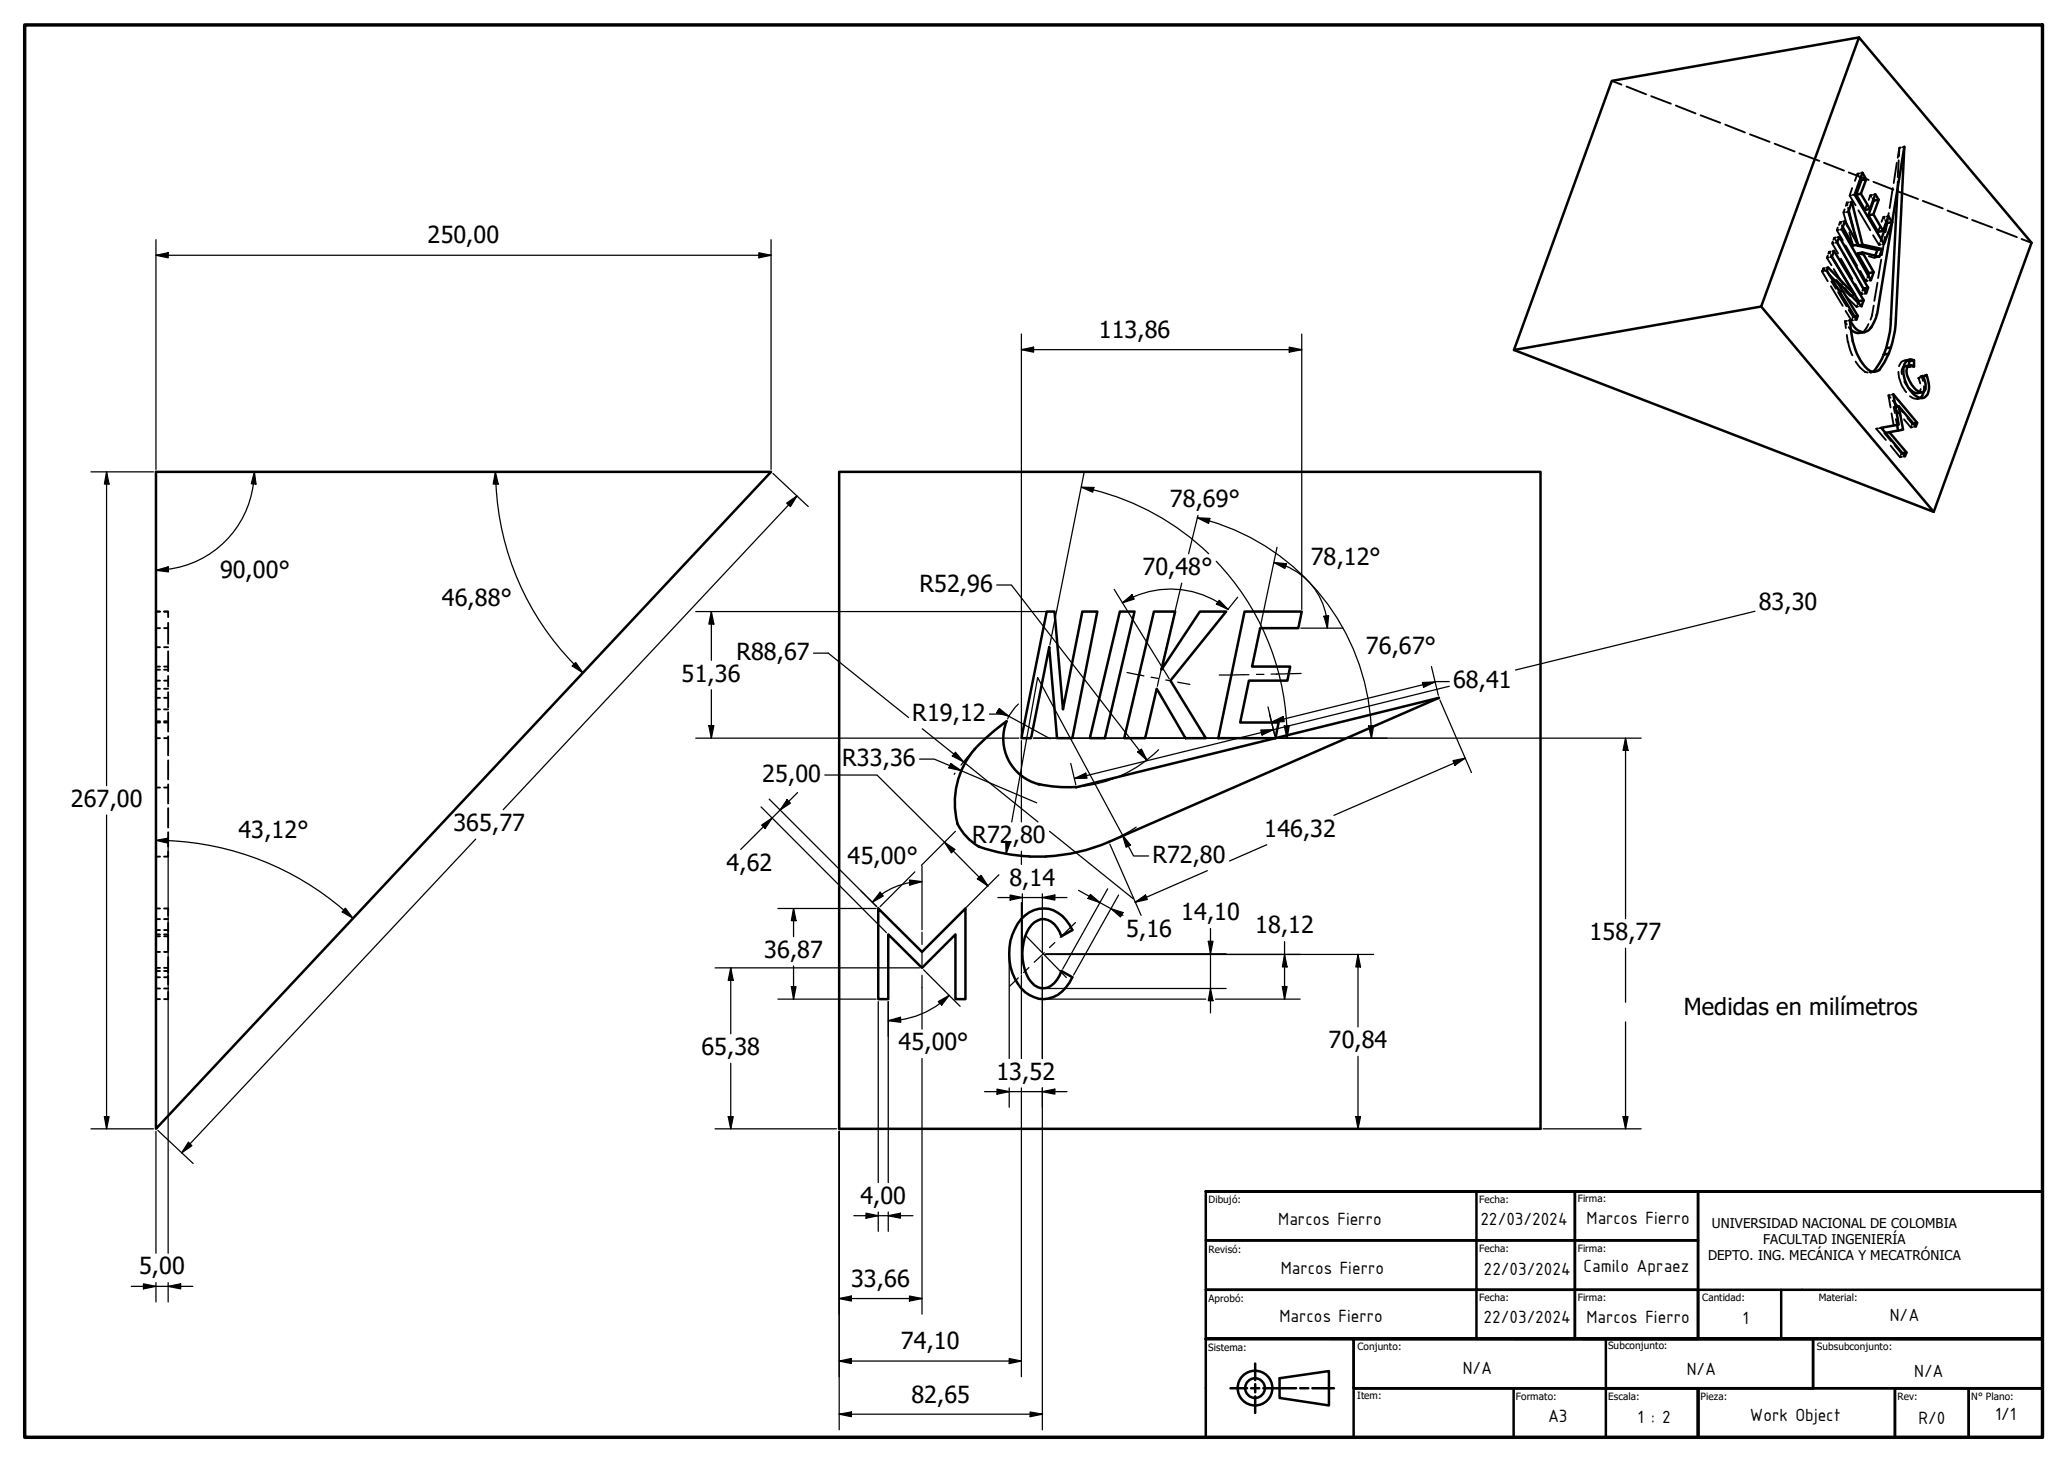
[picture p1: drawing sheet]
<svg xmlns="http://www.w3.org/2000/svg" width="420mm" height="297mm" viewBox="0 0 420 297" stroke-linecap="round" stroke-linejoin="round" font-family="sans-serif">
<!-- layer: Visible (ISO) -->
<g fill="none" stroke="#000" stroke-width=".51">
<path d="M377.7 7.6l-50.2 8.8-19.9 54.7 85.3 32.9 19.8-54.7-35-41.7-19.9 54.7-50.2 8.8M378 36.2l.2 .4M378.1 39.4l1.1-3-1 .2-1.1 2.9M379.2 36.4l-.8-1.3-1.6 4.4 6 10.1 1.6-4.5M385.5 38.5l-1.3 26.4a20.4 20.4 0 0 1-1 5.8M371.7 55.9l1.2 1.2M372.2 52.2l4.7 7.7-.8 .2M372.5 57.1l.6-.1 4.3 7.2M373.1 57l5.1 5.2 .5-1.2-1.1 .2-.1 .3M374.4 46.2l2.1 3.7 1-.2-2-6.7 .7-2 2.2 8.7M375.6 42.7l.9 3.6M376.9 59.9l-5.5-5.6-.2 .7 6 9.9 .2-.7-.6 .1"/>
<path d="M377.3 49.8l.1 .1M377.4 49.9l1-.2 4 .9-1 .2zM377.5 49.7l-2.7-4.8-.6 1.7 5.9 10.3 .6-1.6-1 .2-.2 .4M379.5 58.5l-5.8-10.4-.4 1.2 5.9 10.3 .3-1.1-.9 .2M380.6 43.5l1.1-2.9-1 .2-1.1 2.9M380.6 40.6l.1 .2M380.7 55.3l-2.3-4-1 .2 2.3 4M381.4 50.8l-.4 1.1M381.7 40.6l-.7-1.1-1.1 3-1 .2-1.8-3.2 1-.1 1.8 3.1M382.4 50.6l-.6 1.6-3.4-.9M383.2 45.1l.2 .2M383.4 45.3l1-.2 2.5-15.3-1.7 35a18.9 18.9 0 0 1-1 5.8"/>
<path d="M383.4 45.3l-1.2 3.3M384.4 45.1l-3 18.7a7 7 0 0 1-1.9 3.4 2.21 2.21 0 0 1-3-1.1l-.6-1a16 16 0 0 0 3 9.4 2.05 2.05 0 0 0 2.9 .7l1-1.6 .9-1.7M384.4 45.1l-.7-1.2-1.1 3-1 .2-2-3.4 1-.2 2 3.4M357.8 62.3l35.1 41.7M376 67l.4 .3a2.52 2.52 0 0 0 2.4 .2M378.7 61l-6.1-10-.4 1.2 5.4 9M382.7 72.1l-.9 1.7-1 1.6-.3 .2M383.2 70.7l1-.1-.5 1.3-1 .2zM387.5 73.3l.4 .1M387.8 78.9l.9 .8a2.03 2.03 0 0 0 1.9 0M388 74.2l-1.2 .3M388.9 73.2a1.43 1.43 0 0 0-2.1 1.3 6.4 6.4 0 0 0 3 6.3 1.46 1.46 0 0 0 2.1-1.4v-1.5l-.5-1.7-.6 .4a3.1 3.1 0 0 1 .2 2.9 1.63 1.63 0 0 1-2.3-.9 4.5 4.5 0 0 1-1.2-3.9 .86 .86 0 0 1 1.4-.2v-1.3l-1 .2v.9"/>
<path d="M390.8 79.6l-.2 .7-.5 .5M31.7 95.9h125l-125 133.4zM170.5 95.9h142.5v133.4h-142.5zM383.1 87.9l.8-.1 3.4 4.1M385 81.9l.6 .7M385.1 82.7l.7-.2 .9 4.8-2.8 .5M385.4 86.3l.2 1.2M385.8 82.5l3.5 4.2 .2-.8-.8 .1M389.5 85.9l-4.8-5.8 1.1 6.2-3.6 .6 4.8 5.8 .3-.8-.8 .2M212.7 124.3h1.5l1.8 19.8 3.9-19.8h3l-5 25.7h-3.1l-1.6-18.5-3.7 18.5h-2zM227.5 124.3h3l-6 25.7h-3.1zM234.4 124.3h4.4l-2.8 11.8 7.8-11.8h5.3l-11.3 14 7.2 11.7h-4.1l-5.9-10.1-2.3 10.1h-4.3z"/>
<path d="M252.9 124.3h11.6l-.7 3.3h-7.8l-1.6 7.8h7.7l-.5 2.9h-7.9l-1.7 8.5h7.8l-.7 3.2h-11.6zM198.1 152.2a16.8 16.8 0 0 0-3.6 15.2 10.6 10.6 0 0 0 4.5 4.6M198.1 152.2h-.1M198.1 152.1a45.3 45.3 0 0 1 6.4-5.6 9.6 9.6 0 0 0 6.5 12.8M211 159.3a26.4 26.4 0 0 0 7.5 .6M218.7 159.9l73.7-18.1-67.1 29.3M218.7 159.9h-.2M225.3 171a36.4 36.4 0 0 1-17.2 2.9 36.4 36.4 0 0 1-9.1-1.8M178.4 184.6l8.9 8.8 8.9-8.8v18.4h-2.1v-13.1l-6.8 6.7-6.8-6.7v13.1h-2.1zM207.5 186.7a5.9 5.9 0 0 1 9.8 1.2l.6 1.1-2.3 1.2a4.3 4.3 0 0 0-4.1-3.5 4.9 4.9 0 0 0-3.3 3.7 10.2 10.2 0 0 0 1.4 9.2 3.1 3.1 0 0 0 5.2-.5l.8-1.8 2.3 1.3a7 7 0 0 1-5.8 4.4 6.7 6.7 0 0 1-5.9-4.2 11.4 11.4 0 0 1 1.3-12.1z"/>
</g>
<circle cx="211" cy="159.4" r=".25" fill="#000"/>
<!-- layer: Hidden (ISO) -->
<g fill="none" stroke="#000" stroke-width=".38">
<path d="M327.5 16.4l1.9 .8M330.5 17.6l4 1.6M335.5 19.5l4 1.6M340.5 21.4l4 1.6M345.5 23.4l4 1.5M350.5 25.3l4 1.6M355.5 27.3l4 1.5M360.6 29.2l4 1.6M365.6 31.2l4 1.5M370.6 33.1l4 1.6M375.6 35l4.1 1.6M375.8 39.7l1.2 2"/>
<path d="M376.3 38.2l-.5 1.5h.3M376.8 39.5l-.4 .1M377.4 35.3l-.5 1.5M377.8 35.2l-.4 .1 .2 .3M377.8 35.9l.2 .3M378.4 35.1l-.3 .1M380 39.7l-.3 .9M380.4 39.6l-.4 .1 .2 .3M380.6 36.9l4.1 1.6M381 39.5h-.3M384.6 38.2l-.7 4.1M385.4 33.1l-.7 4.1"/>
<path d="M385.6 36.9l-.1 1.6M385.6 38.9l4.1 1.5M385.8 32.6l-.2 3.4M385.9 30l-.3 2.1M386.2 30h-.3l-.1 1.7M386.9 29.8l-.3 .1M370.1 55.1l1.2 2M370.3 54.9l-.2 .2h.4M370.4 54.5l-.1 .2M370.7 54.5h-.3l.4 .5M371.2 52.4l.9 1.5M371.2 55h-.4"/>
<path d="M371.3 55.4l.4 .5M371.3 51.9l-.1 .5 .3-.1M371.4 54.3l-.4 .1M371.6 51.2l-.1 .3M371.9 51.1l-.3 .1 .2 .3M372 51.8l.2 .4h-.3M372 58.2l2.4 4M372.1 57.2l2 2.1M372.2 57.2h-.1l.9 1.5M372.2 49.5l1.2 2M372.4 49.1l-.2 .4 .4-.1M372.4 57.1h.1"/>
<path d="M372.6 54.7l1.9 3.1M372.6 51h-.3M372.7 48.3l-.2 .4M372.7 48.3l1.1 2M372.9 57.1l1 1M373 48.2l-.3 .1M373.2 46.8l1.2 2M373.3 49.3h-.4M373.4 46.2l-.2 .6 .4-.1M373.4 59.4l1.8 2.8M373.7 48.1l-.4 .1M373.8 45.1l-.2 .6"/>
<path d="M374 52.6l2.4 4.1M374.1 45.1h-.3l.2 .4M374.2 45.8l.2 .4M374.2 46.6l-.3 .1M374.5 51.4l2.3 4.1M374.5 43.2l.8 2.7M374.8 42.5l-.3 .7 .3-.1M374.8 44.9l-.3 .1M374.8 59.1l1.1 1M374.9 58.5l1 1.6M375 49.9l2.3 4.1M375.2 41.1l-.2 .7"/>
<path d="M375.5 42.2l.1 .5M375.5 43l-.3 .1M375.6 41.1h-.4l.1 .6M375.7 47.2l.8 2.7M376.2 41l-.3 .1M376.5 46.3l.2 1.1M376.9 57.7l1.2 2.1 .4-.1M377.1 48.6l.2 1.2M377.4 51.5l1.1 .2M377.4 56.6l1.1 2.1M377.6 42.7l2.4 4.1M378 55l1.1 2.1h.3"/>
<path d="M378.3 59.4l-.2 .4M378.6 58.7l-.2 .3M379.2 59.6l-.4 .1M379.2 56.8l-.1 .3M379.3 41.6l-.4 1.1M379.5 55.9l-.1 .5M379.7 52.1l1.1 .3 .4-.1M380.1 56.9l-.3 .1M380.4 40.3l.2 .3M380.6 47.8l1.2 2 .3-.1M380.9 52.2l-.1 .2M381 51.9l-.1 .2"/>
<path d="M381.4 57.5l-.6 3.6M381.8 52.2h-.3M381.9 49.4l-.1 .4M382 46.1l-.4 1M382.2 52.8l-.6 3.7M382.2 48.6l-.1 .4M382.7 44.1l-.4 1M382.8 49.6h-.3M383 44.1h-.3l.1 .3M383 48.1l-.7 3.8M383 44.8l.2 .3M383.7 43.9l-.4 .1"/>
<path d="M383.7 43.3l-.6 3.9M390.7 40.8l4 1.5M395.7 42.8l4 1.5M400.7 44.7l4 1.5M405.7 46.6l4.1 1.6M410.7 48.6l2 .7M374.8 65.3l.4 .6M374.8 65.3l.2 1.4M375 63.2l1.2 1.9h.3M375.2 60.3l2 2M375.2 68.1l.2 1.4 1 2.7M375.2 65.2l-.4 .1"/>
<path d="M375.6 66.5l.4 .5M375.6 63l.9 1.4M375.9 65.1h-.4M376 60.1h.1M376.3 64.9l-.1 .2M376.6 64.4l-.2 .2M376.7 64.3h.1M377 73.5a5 5 0 0 0 2.3 2.2h.2M377.2 64.9l-.3 .1M377.3 62.1l-.1 .2M377.5 61.5l-.1 .3M377.5 62.3h-.3"/>
<path d="M377.9 62.2h.3M378.3 67.4l-.4 .2M379.6 65.8l-.8 1.4M380.5 75.6l-.5 .1 .4-.1M380.7 62.1l-.3 2-.4 .8M381 75.5l-.3 .1M385.7 75.6a7.4 7.4 0 0 0 1.6 4.1M386.8 74.5l-.3 .4-.1 1.1M386.9 77.5l.9 1.4M387 74.4h.3M387.3 73.2l-.3 .1M387.5 73.3a1.35 1.35 0 0 0-1.7 1.1"/>
<path d="M387.6 74.5l.3 .1M387.9 74.3v.1M387.9 74.5v.1M388 73.1h-.4M388.2 74.5l-.3 .1M388.9 74.5h-.3M389.8 76.8l.3 1.1M390 76.7l-.2 .1M390.1 76.8h-.3M390.2 79l-.4 .8-.2 .1M390.4 76.4l.3 1M390.4 76.4l-.3 .1"/>
<path d="M390.7 76.3l-.3 .1M390.8 76.6l-.4 .1M390.9 78.5l-.1 1.1M391.4 76.2h-.4M381.6 87l-.4 .1 2 2.3M382.2 86.9l-.3 .1M382.9 88l1.3 1.6M383 87.9h.1M383.7 80.3l.4 2.5M384 80.2l-.3 .1 .4 .5M384.1 90.5l1.9 2.4M384.3 84l.4 2.5"/>
<path d="M384.6 81.4l.4 .5M384.7 80.1l-.3 .1M384.7 82.7l1.4 1.7M384.9 82.7h-.2l.3 1.2M384.9 90.5l1.4 1.6M385.1 82.7h-.1M385.2 85.1l.2 1.2M385.6 82.6l1 1.1M386.1 92.6l-.1 .3M386.4 92.1l-.2 .3M386.4 92.8l-.4 .1M386.5 92.1h.1"/>
<path d="M386.8 85.2l1.4 1.7 .4-.1M387 92.7l-.3 .1M387.5 84.9l1 1.2M388 80.5l.8 .4a1.26 1.26 0 0 0 1.3-.1M388.3 86.6l-.1 .3M388.6 86.1l-.2 .2M388.7 86l-.1 .1M389.3 86.7h-.4M390 80.9l-.4 .1M390.3 80.9h.4M31.7 136.1h.8M31.7 139.9h.8"/>
<path d="M31.7 138.3h.8M31.7 135.4h.8M31.7 127.6h.8M31.7 124.3h.8M31.7 131.5h.8M33.3 135.4h.9v1M33.3 136.1h.9M33.3 139.9h.9M33.3 138.3h.9M33.3 127.6h.9M33.3 131.5h.9M34.2 124.3h-.9h.9v1.1"/>
<path d="M34.2 126.5v4.3M34.2 132.3v3.1M34.2 137.3v2.2M31.7 150h.8M31.7 141.8h.8M31.7 146.5h.8M31.7 146.8h.8M31.7 144.1h.8M33.3 150h.9M33.3 141.8h.9M33.3 146.5h.9M33.3 146.8h.9"/>
<path d="M33.3 144.1h.9M34.2 140.6v3.1M34.2 144.7v3.9M34.2 149.6v3.9M34.2 154.5v3.9M34.2 159.4v3.8M31.7 174h.8M31.7 160h.8M33.3 160h.9M34.2 173v1h-.9M34.2 164.2v3.9M34.2 169.1v2.9"/>
<path d="M31.7 196.6h.8M31.7 189.9h.8M31.7 193.4h.8M31.7 190.2h.8M31.7 197.3h.8M31.7 189h.8M31.7 198.6h.8M31.7 186.7h.8M31.7 184.6h.8M33.3 189h.9v.4M33.3 196.6h.9M33.3 189.9h.9"/>
<path d="M33.3 193.4h.9M33.3 184.6h.9v1.4M33.3 190.2h.9M33.3 197.3h.9M33.3 198.6h.9M33.3 186.7h.9M34.2 187.5v1.5M34.2 189.8v3.3M34.2 194.5v3.2M34.2 198.2v1.8M31.7 200.8h.8M31.7 203h.8"/>
<path d="M33.3 200.8h.9M34.2 201.5v1.5h-.9"/>
</g>
<circle cx="379.2" cy="66.7" r=".19" fill="#000"/>
<!-- layer: Title (ISO) -->
<g fill="none" stroke="#000" stroke-width=".51">
<path d="M245 242v10h100h-100v10.1h100h-100v9.9h170v-30h-170h170M300 242h20v30h-20zM320 242h25v30h-25zM345 242h70v30h-70zM245 272h100h-100M245 272h170h-170M245 272h170v10.1h-140h140v9.9h-170zM255 277v3.4M270 272h115M275 272h93.4v10.1h-93.4zM307.5 272h37.5h-70v20h70v-9.9h-18.7v9.9h18.7v-9.9M326.3 272h42.1v10.1h-42.1z"/>
<path d="M345 262.1h70v9.9h-70zM361.9 262.1v9.9M368.4 272h-46.7h46.7M385 272h30h-30M385 272h30v10.1h-30v9.9M250 282.1h3.4M254.2 282.1h1.6M255 281.2v1.7M255 283.7v3.4M256.7 282.1h6.6M264.2 282.1h1.6M266.6 282.1h3.4v-3.5l-10 1.4v4l10 1.5v-3.4h1"/>
<path d="M270 292h75M307.5 282.1v9.9h37.5M345 282.1v9.9h40M345 282.1v9.9M385 282.1h15v9.9h-15zM400 282.1h15v9.9h-15z"/>
<circle cx="255" cy="282" r="3.5"/>
<circle cx="255" cy="282" r="2"/>
</g>
<!-- layer: Border (ISO) -->
<path d="M5 5.1h410v286.9h-410z" fill="none" stroke="#000" stroke-width=".7"/>
<!-- layer: Dimension (ISO) -->
<g fill="none" stroke="#000" stroke-width=".25">
<path d="M31.7 51.9l2.5-.5v1zM31.7 51.9h125M31.7 48.7v46.7M154.2 51.4l2.5 .5-2.5 .5zM156.7 48.7v46.7M207.5 71l2.5-.5v1.1zM207.5 71h57M207.5 67.9v81.6M261.9 70.5l2.6 .5-2.6 .6zM264.5 67.9v55.9M18.5 95.9h12.7M21.7 95.9l.5 2.4h-1z"/>
<path d="M21.7 95.9v63.7M51.5 98.3a20 20 0 0 1-17.4 17.4M51.7 95.9l.3 2.4h-.9zM51.7 95.9l-.2 2.4M100.6 95.9l.6 2.4h-1zM100.6 95.9l.1 2.4M100.8 98.3a56 56 0 0 0 15.8 36.6M157 96.2l7.2 6.7M219.7 99h2.5l-.2 1zM219.7 99l2.4 .6M220.3 95.9l-7 35.1M222.2 99.5a52 52 0 0 1 23.4 13"/>
<path d="M31.7 115.9l2.5-.7v1zM34.2 115.7l-2.5 .2M159.8 102.2l2.1-1.4-1.3 2.1zM161.9 100.8l-59.7 63.7M202.5 118.9h3l27.5 35.6M226.4 119.7l11.2 18.2M240.1 118.5l-4.6 19.3M243.3 105.2l2.5 .1-.2 1zM243.3 105.2l2.4 .6M243.4 104.7l-1.9 7.8M245.7 105.8a46 46 0 0 1 32.9 41.6M247.1 114a52 52 0 0 1 14.4 36"/>
<path d="M258.8 114.3l2.6 .2-.4 1zM258.8 114.3a13.6 13.6 0 0 1 10.7 10.9M259.5 111.2l-3.4 16M116.6 135l1.8 1.7M117 134.6l1.4 2.1-2.1-1.4zM141.4 124.3h71.6M144.5 124.3l.5 2.5h-1zM144.5 124.3v9.9M165.3 132.7h3l16.3 13.1M228 122.5l2-1.7 .4 .9zM228 122.5a18.6 18.6 0 0 1 21.5 1.3M235.5 138l-.4 1.4"/>
<path d="M247.7 122l1.8 1.8-2.4-1.1zM251.5 121.3l-2.1 2.6M264.3 127.6h8.6M269 125.2l.9-.1-.2 2.5zM269.4 125.1l.3 2.5M289 138.7l2.6-.2-2.4 1.1zM290.8 135.4l1.4 5.9M294.4 138.5h-2.6l-33.5 8.2M294.4 139.4l-76.1 18.8M356.6 124.2l-48.7 11.9M141.4 150h65.6M144 147.4h1l-.5 2.6z"/>
<path d="M144.5 140.1v9.9M167.6 157.5h10.6l22.5 22.5M186.8 154.2h3l20.8 8.9M187.4 148.1l23.5 18.9M193.2 155.1l2.1 1.5-2.5-.6zM194 157.1l-.1 .2M194.1 152.8l1.7 2-2.3-1.2zM197.7 152.5l-2.5 2.9M201 145.1h3.1l-1.3-.7 10.6 5.7M203 143.9l2 1.6-2.5-.7zM206.9 143l-1.2 1.4-1 1.7M207.5 150.5v16.5"/>
<path d="M210 150h123.4M217.6 155.1l1 4.3M218.3 158.2l2.3-1.1 .3 1zM231.1 152.8l.8-.6 1.1 2.3zM235.4 152.3a26.4 26.4 0 0 1-16.4 7.6M256.2 148.3h2.5l-2.3 1zM257.6 143.6l1.4 5.9-1.1-4.4M258.3 146.7l2.4-1.1 .2 1zM260.9 147.5l1-.1-.4 2.6zM278.1 147.5l1-.1-.5 2.6zM278.6 147.5v2.5M292.5 142.2l6.5 14.8"/>
<path d="M295.2 154.5l2.5-.5-2.1 1.5zM297.7 154l-26.7 11.7M330.3 150l.5 2.4h-1zM330.3 150v36.7M21.7 165.6v63.7M31.7 170.7l2.5-.4v1zM31.7 170.7l2.5 .1M34.2 170.8a58.6 58.6 0 0 1 37.5 15.7M34.2 171.6v83M96.6 170.5l-59.7 63.7M154.6 163.9l25.5 25.6M154.7 167.6l2.1-1.4-1.4 2.1z"/>
<path d="M156.3 162.4l21.8 21.8-3.2-3.2M159.9 162.5l.7 .7-2.1 1.4zM162.1 161l-11.6 11.6M184.8 178.8l2.5 .3-2.5 .7zM184.8 179.3a14.3 14.3 0 0 0-5.7 2.4M185.9 177.2l-7.1 7M187.3 179.1l-2.5 .2M187.3 175.9v13M191.9 171.1l2.1 1.5-.7 .7zM194.1 168.9l-6.9 6.9M198.6 178.5l.7-.7 1.4 2.2zM202.9 177.7l-15.3 15.3"/>
<path d="M204.3 170.9l1 .2-.9 2.4zM204.9 171l-.5 2.5M205.5 167l5.3-29.3 19.5 36.2h3.1M207.5 173v2.6M213.2 168.9l17.1 13.7M225.5 171.5l6.3 14.5M228.1 169.7l1.6 2-.9 .4zM230.8 168.1l-2.4 1.4-2.6 1.3M245.3 176.9l-14.7 6.4M257.4 171.6l-7.6 3.3M70.2 184.5l1.5 2-2.2-1.2zM145.3 196.6h41.5"/>
<path d="M148.5 196.6l.5 2.6h-1zM148.5 196.6v13.4M158.1 184.6h19.9M161.2 184.6l.5 2.5h-.9zM161.2 184.6v5.7M161.2 196.3v6.7M178.8 181.3l.7 .7-2.3 1.3zM179.1 181.7l-1.9 1.6M187.6 197l7.5 7.5M202.8 182.4h14M205 194.3v20.8M205.2 181.8l2.5 .6-2.5 .5z"/>
<path d="M207.5 183.4v14.5M207.5 198.2v16.9M207.7 181.6v11.7M211.8 182.4l2.5-.6v1.1zM211.8 181.6v11.8M211.8 194.4v20.7M212.3 193.9h66.8M212.5 193.8h36.6M219.1 180.9l9.1 5.1M221.6 181.7l1.9 1.7-2.5-.9zM225 180.6l-9.1 16.3M225.7 184.6l2.5 .8-.6 .9z"/>
<path d="M227.3 181.8l-9.2 16.3M230.6 183.3l2.1-1.5 .4 .9zM245.5 191.2h.9l-.5 2.6zM245.9 188.6v17.2M261 193.9l.5 2.6h-1zM261 191.3v11.7M275.9 193.9l.5 2.6h-.9zM275.9 193.9v14.7M330.3 192.6v11M148.5 216v13.3M158.1 203h19.9M160.8 200.5h.9l-.5 2.5z"/>
<path d="M178.4 203.5v36.8M180.5 207.4l2.4-.7 .1 1zM180.5 203.5v36.8M187.3 200.6v8.5M187.3 215.1v51.9M190.6 203.5l2.2-1.3-1.5 2zM191 203.9a17.6 17.6 0 0 1-10.5 3.5M192.8 202.2l-1.9 1.7M212.5 203h32.5M212.5 200.8h36.6M245.9 200.8l.5 2.5h-.9zM247 203h17.2"/>
<path d="M260.5 200.5h1l-.5 2.5zM275.9 214.6v14.7M330.3 207.6v21.7M18.5 229.3h12.7M21.2 226.9h1l-.5 2.4zM31.7 229.9v24.7M32.1 229.7l7.1 6.7M38.3 232.1l.7 .7-2.1 1.4zM145.3 229.3h24.7M148 226.9h1l-.5 2.4zM170.5 229.9v60.6M200 221.8h16.8"/>
<path d="M202.6 221.3l2.4 .5-2.4 .5zM205 221v4M207.5 221v58.7M211.8 221.8l2.5-.5v1zM211.8 221v69.5M275.5 226.9h.9l-.5 2.4zM313.5 229.3h19.9M329.8 226.9h1l-.5 2.4zM173.5 247h12M176 246.5l2.4 .5-2.4 .5zM178.4 246.2v4M180.5 247l2.4-.5v1z"/>
<path d="M180.5 246.2v4M26.7 261.4h12.5M29.1 260.8l2.6 .6-2.6 .5zM31.7 260.6v3.9M34.2 261.4l2.5-.6v1.1zM34.2 260.6v3.9M170.5 263.8l2.5-.5v1zM170.5 276.5l2.5-.5v1zM170.5 263.8h16.8M170.5 276.5h37M184.8 263.3l2.5 .5-2.5 .5zM205 276l2.5 .5-2.5 .5z"/>
<path d="M170.5 287.3l2.5-.4v.9zM170.5 287.3h41.3M209.3 286.9l2.5 .4-2.5 .5z"/>
</g>
<g fill="#000">
<path d="M31.7 51.9l2.5-.5v1z" fill-rule="evenodd"/>
<path d="M154.2 51.4l2.5 .5-2.5 .5z" fill-rule="evenodd"/>
<path d="M207.5 71l2.5-.5v1.1z" fill-rule="evenodd"/>
<path d="M261.9 70.5l2.6 .5-2.6 .6z" fill-rule="evenodd"/>
<path d="M21.7 95.9l.5 2.4h-1z" fill-rule="evenodd"/>
<path d="M51.7 95.9l.3 2.4h-.9z" fill-rule="evenodd"/>
<path d="M100.6 95.9l.6 2.4h-1z" fill-rule="evenodd"/>
<path d="M219.7 99h2.5l-.2 1z" fill-rule="evenodd"/>
<path d="M31.7 115.9l2.5-.7v1z" fill-rule="evenodd"/>
<path d="M159.8 102.2l2.1-1.4-1.3 2.1z" fill-rule="evenodd"/>
<path d="M243.3 105.2l2.5 .1-.2 1z" fill-rule="evenodd"/>
<path d="M258.8 114.3l2.6 .2-.4 1z" fill-rule="evenodd"/>
<path d="M117 134.6l1.4 2.1-2.1-1.4z" fill-rule="evenodd"/>
<path d="M144.5 124.3l.5 2.5h-1z" fill-rule="evenodd"/>
<path d="M228 122.5l2-1.7 .4 .9z" fill-rule="evenodd"/>
<path d="M247.7 122l1.8 1.8-2.4-1.1z" fill-rule="evenodd"/>
<path d="M269 125.2l.9-.1-.2 2.5z" fill-rule="evenodd"/>
<path d="M289 138.7l2.6-.2-2.4 1.1z" fill-rule="evenodd"/>
<path d="M144 147.4h1l-.5 2.6z" fill-rule="evenodd"/>
<path d="M193.2 155.1l2.1 1.5-2.5-.6z" fill-rule="evenodd"/>
<path d="M194.1 152.8l1.7 2-2.3-1.2z" fill-rule="evenodd"/>
<path d="M203 143.9l2 1.6-2.5-.7z" fill-rule="evenodd"/>
<path d="M218.3 158.2l2.3-1.1 .3 1z" fill-rule="evenodd"/>
<path d="M231.1 152.8l.8-.6 1.1 2.3z" fill-rule="evenodd"/>
<path d="M256.2 148.3h2.5l-2.3 1z" fill-rule="evenodd"/>
<path d="M258.3 146.7l2.4-1.1 .2 1z" fill-rule="evenodd"/>
<path d="M260.9 147.5l1-.1-.4 2.6z" fill-rule="evenodd"/>
<path d="M278.1 147.5l1-.1-.5 2.6z" fill-rule="evenodd"/>
<path d="M295.2 154.5l2.5-.5-2.1 1.5z" fill-rule="evenodd"/>
<path d="M330.3 150l.5 2.4h-1z" fill-rule="evenodd"/>
<path d="M31.7 170.7l2.5-.4v1z" fill-rule="evenodd"/>
<path d="M154.7 167.6l2.1-1.4-1.4 2.1z" fill-rule="evenodd"/>
<path d="M159.9 162.5l.7 .7-2.1 1.4z" fill-rule="evenodd"/>
<path d="M184.8 178.8l2.5 .3-2.5 .7z" fill-rule="evenodd"/>
<path d="M191.9 171.1l2.1 1.5-.7 .7z" fill-rule="evenodd"/>
<path d="M198.6 178.5l.7-.7 1.4 2.2z" fill-rule="evenodd"/>
<path d="M204.3 170.9l1 .2-.9 2.4z" fill-rule="evenodd"/>
<path d="M228.1 169.7l1.6 2-.9 .4z" fill-rule="evenodd"/>
<path d="M70.2 184.5l1.5 2-2.2-1.2z" fill-rule="evenodd"/>
<path d="M148.5 196.6l.5 2.6h-1z" fill-rule="evenodd"/>
<path d="M161.2 184.6l.5 2.5h-.9z" fill-rule="evenodd"/>
<path d="M178.8 181.3l.7 .7-2.3 1.3z" fill-rule="evenodd"/>
<path d="M205.2 181.8l2.5 .6-2.5 .5z" fill-rule="evenodd"/>
<path d="M211.8 182.4l2.5-.6v1.1z" fill-rule="evenodd"/>
<path d="M221.6 181.7l1.9 1.7-2.5-.9z" fill-rule="evenodd"/>
<path d="M225.7 184.6l2.5 .8-.6 .9z" fill-rule="evenodd"/>
<path d="M230.6 183.3l2.1-1.5 .4 .9z" fill-rule="evenodd"/>
<path d="M245.5 191.2h.9l-.5 2.6z" fill-rule="evenodd"/>
<path d="M261 193.9l.5 2.6h-1z" fill-rule="evenodd"/>
<path d="M275.9 193.9l.5 2.6h-.9z" fill-rule="evenodd"/>
<path d="M160.8 200.5h.9l-.5 2.5z" fill-rule="evenodd"/>
<path d="M180.5 207.4l2.4-.7 .1 1z" fill-rule="evenodd"/>
<path d="M190.6 203.5l2.2-1.3-1.5 2z" fill-rule="evenodd"/>
<path d="M245.9 200.8l.5 2.5h-.9z" fill-rule="evenodd"/>
<path d="M260.5 200.5h1l-.5 2.5z" fill-rule="evenodd"/>
<path d="M21.2 226.9h1l-.5 2.4z" fill-rule="evenodd"/>
<path d="M38.3 232.1l.7 .7-2.1 1.4z" fill-rule="evenodd"/>
<path d="M148 226.9h1l-.5 2.4z" fill-rule="evenodd"/>
<path d="M202.6 221.3l2.4 .5-2.4 .5z" fill-rule="evenodd"/>
<path d="M211.8 221.8l2.5-.5v1z" fill-rule="evenodd"/>
<path d="M275.5 226.9h.9l-.5 2.4z" fill-rule="evenodd"/>
<path d="M329.8 226.9h1l-.5 2.4z" fill-rule="evenodd"/>
<path d="M176 246.5l2.4 .5-2.4 .5z" fill-rule="evenodd"/>
<path d="M180.5 247l2.4-.5v1z" fill-rule="evenodd"/>
<path d="M29.1 260.8l2.6 .6-2.6 .5z" fill-rule="evenodd"/>
<path d="M34.2 261.4l2.5-.6v1.1z" fill-rule="evenodd"/>
<path d="M170.5 263.8l2.5-.5v1z" fill-rule="evenodd"/>
<path d="M170.5 276.5l2.5-.5v1z" fill-rule="evenodd"/>
<path d="M184.8 263.3l2.5 .5-2.5 .5z" fill-rule="evenodd"/>
<path d="M205 276l2.5 .5-2.5 .5z" fill-rule="evenodd"/>
<path d="M170.5 287.3l2.5-.4v.9z" fill-rule="evenodd"/>
<path d="M209.3 286.9l2.5 .4-2.5 .5z" fill-rule="evenodd"/>
</g>
<!-- layer: Centerline (ISO) -->
<g fill="none" stroke="#000" stroke-width=".25">
<path d="M229 136.6l2.5 .5M231.3 137.1l1.1 .2M233.9 137.6l1.4 .2M236.9 138.2l.9 .1M239.3 138.6l2.4 .5M253.7 137.1h-6M255.3 137h1.5M258.3 137h1.2M264.4 136.8l-5.1 .2M187.3 189.4v2.5M187.3 193.4v3.2M187.3 198.2v2.4"/>
<path d="M206.9 198.7l-1.8 1.7M209 196.6l-1 1M212.2 193.5l-2.1 2M214.3 191.5l-1.1 1M215.7 190.2l-.3 .2M218.5 187.4l-2.9 2.8"/>
</g>
<!-- layer: Center Mark (ISO) -->
<path d="M208.5 190.2l8.2 8.4" fill="none" stroke="#000" stroke-width=".25"/>
<g font-size="4.8">
<text x="86.9" y="49.5">250,00</text>
<text x="223.3" y="68.7">113,86</text>
<text x="237.7" y="103">78,69°</text>
<text x="44.7" y="117.3">90,00°</text>
<text x="232.1" y="116.8">70,48°</text>
<text x="266.3" y="114.9">78,12°</text>
<text x="89.8" y="123.1">46,88°</text>
<text x="186.8" y="120.2">R52,96</text>
<text x="357.3" y="123.9">83,30</text>
<text x="149.6" y="134">R88,67</text>
<text x="277.5" y="132.8">76,67°</text>
<text x="138.5" y="138.5">51,36</text>
<text x="295.2" y="139.8">68,41</text>
<text x="185.4" y="146.4">R19,12</text>
<text x="171.1" y="155.6">R33,36</text>
<text x="154.9" y="158.8">25,00</text>
<text x="14.4" y="163.9">267,00</text>
<text x="48.5" y="170.2">43,12°</text>
<text x="92.1" y="168.8">365,77</text>
<text x="197.5" y="171.4">R72,80</text>
<text x="256.9" y="170">146,32</text>
<text x="147.6" y="176.9">4,62</text>
<text x="172.2" y="175.5">45,00°</text>
<text x="205.1" y="179.9">8,14</text>
<text x="234.1" y="175.2">R72,80</text>
<text x="228.8" y="190.4">5,16</text>
<text x="240" y="187">14,10</text>
<text x="255" y="189.7">18,12</text>
<text x="323" y="191">158,77</text>
<text x="155.3" y="194.7">36,87</text>
<text x="342.1" y="206.2">Medidas en milímetros</text>
<text x="142.5" y="214.4">65,38</text>
<text x="182.6" y="213.4">45,00°</text>
<text x="269.9" y="213">70,84</text>
<text x="202.4" y="219.4">13,52</text>
<text x="174.8" y="244.6">4,00</text>
<text x="28.3" y="258.9">5,00</text>
<text x="172.9" y="261.4">33,66</text>
<text x="183" y="274.1">74,10</text>
<text x="185.2" y="285">82,65</text>
</g>
<g font-size="3.9">
<text x="259.7" y="248.9">Marcos Fierro</text>
<text x="300.8" y="249">22/03/2024</text>
<text x="322.3" y="248.8">Marcos Fierro</text>
<text x="260.2" y="258.8">Marcos Fierro</text>
<text x="301.4" y="259">22/03/2024</text>
<text x="321.8" y="258.4">Camilo Apraez</text>
<text x="260" y="268.5">Marcos Fierro</text>
<text x="301.4" y="268.8">22/03/2024</text>
<text x="322.3" y="268.8">Marcos Fierro</text>
<text x="354" y="269">1</text>
<text x="384" y="268.5">N/A</text>
<text x="297.2" y="279.1">N/A</text>
<text x="342.7" y="279.4">N/A</text>
<text x="388.9" y="279.8">N/A</text>
<text x="314.5" y="288.8">A3</text>
<text x="332.7" y="289.1">1 : 2</text>
<text x="355.5" y="288.7">Work Object</text>
<text x="389.8" y="289.3">R/0</text>
<text x="405.4" y="288.6">1/1</text>
</g>
<g font-size="2.7">
<text x="347.8" y="249.5">UNIVERSIDAD NACIONAL DE COLOMBIA</text>
<text x="347" y="256.1">DEPTO. ING. MECÁNICA Y MECATRÓNICA</text>
<text x="358.2" y="252.8">FACULTAD INGENIERÍA</text>
</g>
<g font-size="2">
<text x="245.6" y="244.5">Dibujó:</text>
<text x="300.5" y="244.3">Fecha:</text>
<text x="320.5" y="244.3">Firma:</text>
<text x="245.6" y="254.5">Revisó:</text>
<text x="300.5" y="254.4">Fecha:</text>
<text x="320.5" y="254.3">Firma:</text>
<text x="245.6" y="264.5">Aprobó:</text>
<text x="300.5" y="264.3">Fecha:</text>
<text x="320.5" y="264.3">Firma:</text>
<text x="345.8" y="264.3">Cantidad:</text>
<text x="369.5" y="264.3">Material:</text>
<text x="245.5" y="274.4">Sistema:</text>
<text x="275.8" y="274.2">Conjunto:</text>
<text x="326.7" y="274.2">Subconjunto:</text>
<text x="369.1" y="274.3">Subsubconjunto:</text>
<text x="275.7" y="284.3">Item:</text>
<text x="308" y="284.4">Formato:</text>
<text x="326.7" y="284.5">Escala:</text>
<text x="345.5" y="284.4">Pieza:</text>
<text x="385.5" y="284.4">Rev:</text>
<text x="400.5" y="284.5">N° Plano:</text>
</g>
</svg>
